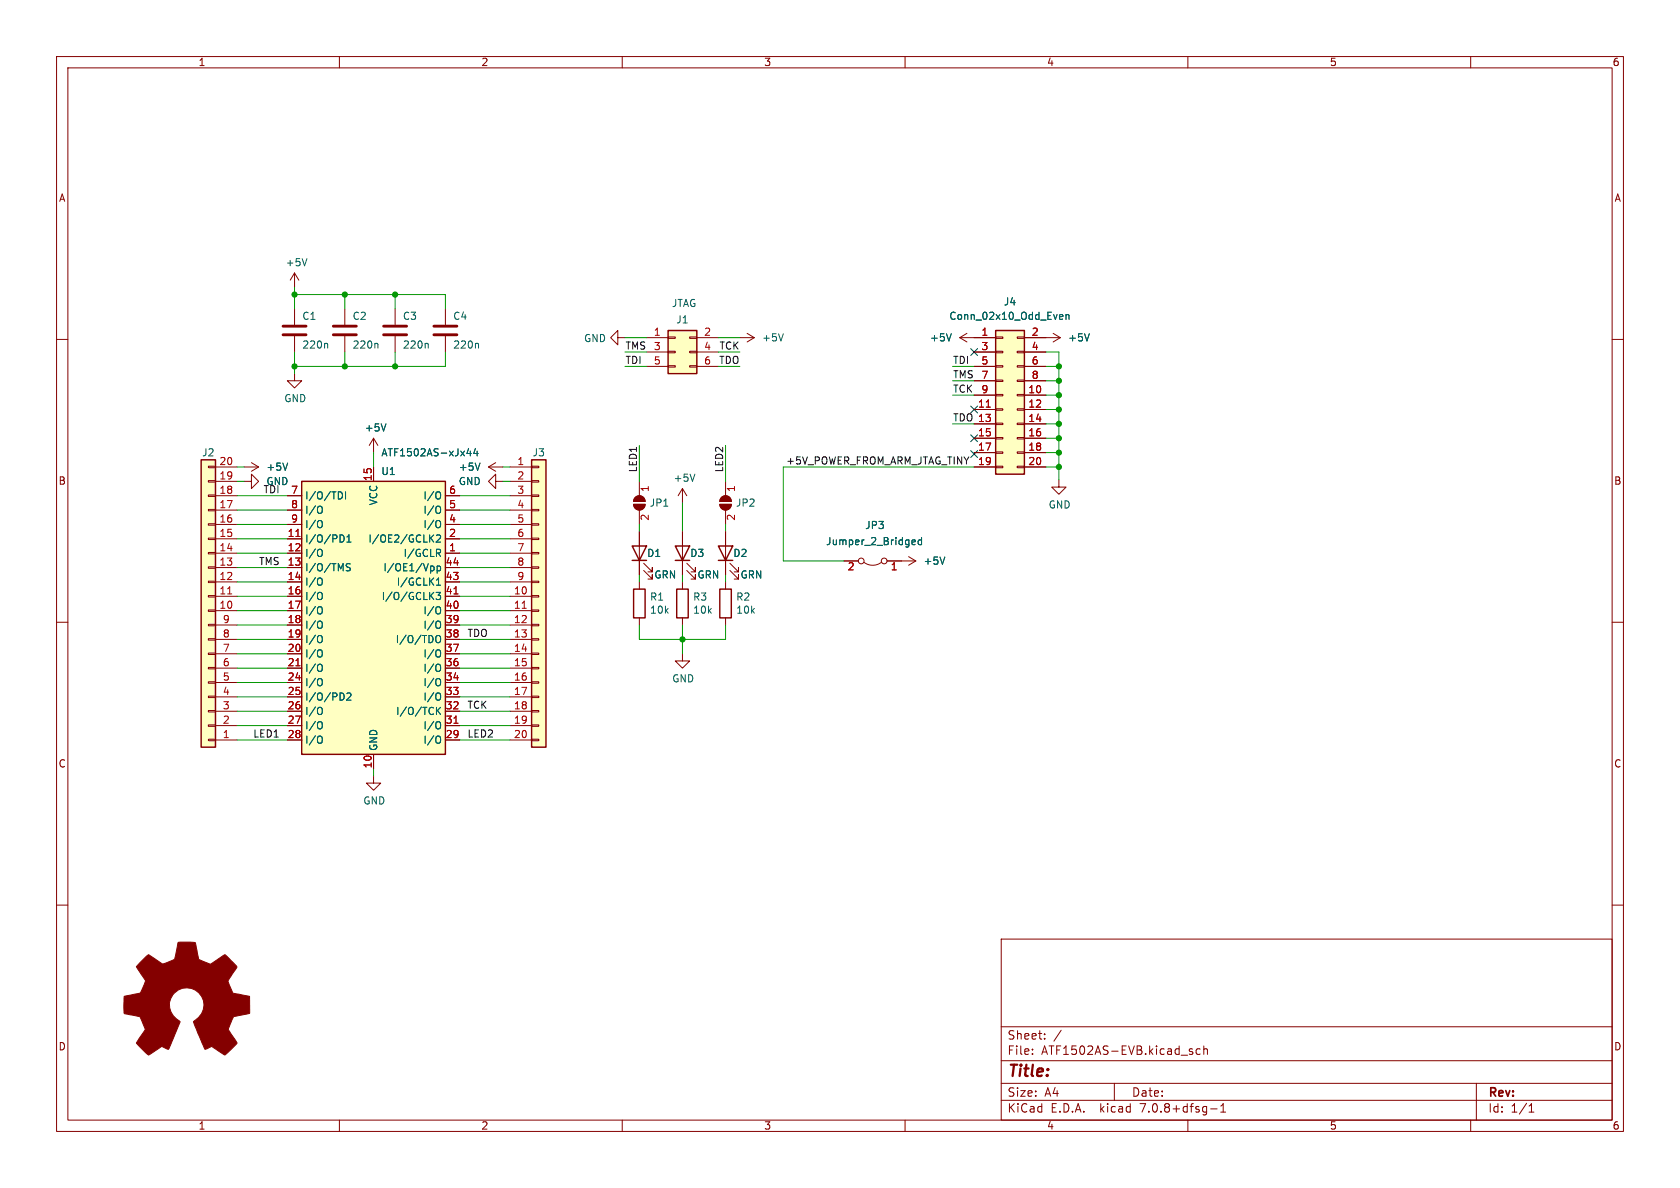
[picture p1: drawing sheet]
<svg xmlns="http://www.w3.org/2000/svg" width="297mm" height="210mm" viewBox="0 0 297 210" stroke-linecap="round" stroke-linejoin="round" font-family="sans-serif">
<g fill="none" stroke="#840000" stroke-width=".18">
<path d="M10 10h277v190h-277zM12 12h273v186h-273zM60 10v2M110 10v2M160 10v2M210 10v2M260 10v2M10 60h2M52.1 48.3v2.5M52.1 54.6v2.8M52.1 59.4v2.8M52.1 48.3l-.8 1.2"/>
<path d="M52.1 48.3l.7 1.2M61 54.6v2.8M61 59.4v2.8M69.8 54.6v2.8M69.8 59.4v2.8M78.7 54.6v2.8M78.7 59.4v2.8M109.2 59.7v-1.3l-1.3 1.3 1.3 1.3v-1.3h1.3M114.3 59.7h3.8M118.1 59.6h1.3v.2h-1.3zM121.9 59.6h1.3v.2h-1.3zM123.2 59.7h3.8"/>
<path d="M130.8 59.7h2.5M132.1 58.9l1.2 .8M133.3 59.7l-1.2 .8M169.7 59.7h6.3M169.7 59.7l1.2 .8M170.9 58.9l-1.2 .8M176 59.6h1.3v.2h-1.3zM179.8 59.6h1.3v.2h-1.3zM181.1 59.7h6.4M186.2 58.9l1.3 .8M187.5 59.7l-1.3 .8M285 60h2"/>
<path d="M52.1 66v1.3h1.2l-1.2 1.3-1.3-1.3h1.3M66 77.5v2.5M66 77.5l-.7 1.2M66 77.5l.8 1.2M114.3 62.2h3.8M114.3 64.8h3.8M118.1 64.6h1.3v.3h-1.3zM118.1 62.1h1.3v.3h-1.3zM121.9 64.6h1.3v.3h-1.3zM121.9 62.1h1.3v.3h-1.3zM123.2 62.2h3.8M123.2 64.8h3.8"/>
<path d="M172.2 62.2h3.8M172.2 64.8h3.8M172.2 69.9h3.8M172.2 72.4h3.8M172.2 74.9h3.8M172.2 77.5h3.8M172.2 67.3h3.8M176 79.9h1.3v.2h-1.3zM176 77.3h1.3v.3h-1.3zM176 74.8h1.3v.3h-1.3zM176 72.3h1.3v.2h-1.3zM176 69.7h1.3v.3h-1.3z"/>
<path d="M176 67.2h1.3v.2h-1.3zM176 64.6h1.3v.3h-1.3zM176 62.1h1.3v.3h-1.3zM179.8 79.9h1.3v.2h-1.3zM179.8 77.3h1.3v.3h-1.3zM179.8 74.8h1.3v.3h-1.3zM179.8 72.3h1.3v.2h-1.3zM179.8 69.7h1.3v.3h-1.3zM179.8 67.2h1.3v.2h-1.3zM179.8 64.6h1.3v.3h-1.3zM179.8 62.1h1.3v.3h-1.3zM181.1 62.2h3.8"/>
<path d="M181.1 64.8h3.8M181.1 69.9h3.8M181.1 72.4h3.8M181.1 74.9h3.8M181.1 77.5h3.8M181.1 67.3h3.8M36.8 82.4h1.3v.3h-1.3zM36.8 85h1.3v.2h-1.3zM36.8 87.5h1.3v.3h-1.3zM36.8 90h1.3v.3h-1.3zM36.8 92.6h1.3v.2h-1.3zM36.8 95.1h1.3v.3h-1.3z"/>
<path d="M36.8 97.7h1.3v.2h-1.3zM38.1 82.6h3.8M38.1 85.1h3.8M38.1 87.6h3.8M38.1 90.2h3.8M38.1 92.7h3.8M38.1 95.3h3.8M38.1 97.8h3.8M43.2 85.1h1.2v-1.3l1.3 1.3-1.3 1.3v-1.3M43.2 82.6h2.5M44.4 81.8l1.3 .8M45.7 82.6l-1.3 .7"/>
<path d="M50.8 87.6h2.5M50.8 90.2h2.5M50.8 92.7h2.5M50.8 95.3h2.5M50.8 97.8h2.5M66 82.6v2.5M78.7 87.6h2.6M78.7 90.2h2.6M78.7 92.7h2.6M78.7 95.3h2.6M78.7 97.8h2.6M86.4 82.6h2.5"/>
<path d="M86.4 82.6l1.2 .7M87.6 85.1v-1.3l-1.2 1.3 1.2 1.3v-1.3h1.3M87.6 81.8l-1.2 .8M90.2 82.6h3.8M90.2 85.1h3.8M90.2 87.6h3.8M90.2 90.2h3.8M90.2 92.7h3.8M90.2 95.3h3.8M90.2 97.8h3.8M94 97.7h1.2v.2h-1.2zM94 95.1h1.2v.3h-1.2z"/>
<path d="M94 92.6h1.2v.2h-1.2zM94 90h1.2v.3h-1.2zM94 87.5h1.2v.3h-1.2zM94 85h1.2v.2h-1.2zM94 82.4h1.2v.3h-1.2zM112 89.2h2a1.02 1.02 0 0 1-1 1 1.02 1.02 0 0 1-1-1zM112.3 87.9a1.02 1.02 0 0 1 1.1-.2 1.02 1.02 0 0 1 .6 .9h-2zM113 85.1v2.5M113 90.2v2.5M113 94v7.6M113.8 99.6l1.5 1.5v-.8v.8h-.7M120.6 86.4l-.7 1.2"/>
<path d="M120.6 86.4v2.5M120.6 94v7.6M120.6 86.4l.8 1.2M121.4 99.6l1.5 1.5v-.8v.8h-.7M127.3 89.2h2a1.02 1.02 0 0 1-1 1 1.02 1.02 0 0 1-1-1zM127.6 87.9a1.02 1.02 0 0 1 1.1-.2 1.02 1.02 0 0 1 .6 .9h-2zM128.3 85.1v2.5M128.3 90.2v2.5M128.3 94v7.6M129 99.6l1.6 1.5v-.8v.8h-.8M149.2 99.2h2.5M152.8 99.4a2.54 2.54 0 0 0 3 0"/>
<path d="M156.8 99.2h5.1M160.6 98.4l1.3 .8M161.9 99.2l-1.3 .7M172.2 82.6h3.8M172.2 80h3.8M176 82.4h1.3v.3h-1.3zM179.8 82.4h1.3v.3h-1.3zM181.1 82.6h3.8M181.1 80h3.8M187.2 84.8v1.3h1.3l-1.3 1.3-1.3-1.3h1.3M10 110h2M36.8 100.2h1.3v.3h-1.3z"/>
<path d="M36.8 102.7h1.3v.3h-1.3zM36.8 105.3h1.3v.2h-1.3zM36.8 107.8h1.3v.3h-1.3zM36.8 110.4h1.3v.2h-1.3zM36.8 112.9h1.3v.3h-1.3zM36.8 115.4h1.3v.3h-1.3zM36.8 118h1.3v.2h-1.3zM38.1 105.4h3.8M38.1 108h3.8M38.1 110.5h3.8M38.1 113h3.8M38.1 115.6h3.8"/>
<path d="M38.1 118.1h3.8M38.1 100.3h3.8M38.1 102.9h3.8M50.8 105.4h2.5M50.8 108h2.5M50.8 110.5h2.5M50.8 113h2.5M50.8 115.6h2.5M50.8 118.1h2.5M50.8 100.3h2.5M50.8 102.9h2.5M78.7 105.4h2.6"/>
<path d="M78.7 108h2.6M78.7 110.5h2.6M78.7 113h2.6M78.7 115.6h2.6M78.7 118.1h2.6M78.7 100.3h2.6M78.7 102.9h2.6M90.2 105.4h3.8M90.2 108h3.8M90.2 110.5h3.8M90.2 113h3.8M90.2 115.6h3.8"/>
<path d="M90.2 118.1h3.8M90.2 100.3h3.8M90.2 102.9h3.8M94 118h1.2v.2h-1.2zM94 115.4h1.2v.3h-1.2zM94 112.9h1.2v.3h-1.2zM94 110.4h1.2v.2h-1.2zM94 107.8h1.2v.3h-1.2zM94 105.3h1.2v.2h-1.2zM94 102.7h1.2v.3h-1.2zM94 100.2h1.2v.3h-1.2zM113 102.9v1.2"/>
<path d="M113 109.2v1.3M113.8 100.8l1.5 1.6v-.8v.8h-.7M120.6 115.6v1.2h1.3l-1.3 1.3-1.2-1.3h1.2M120.6 102.9v1.2M120.6 109.2v1.3M121.4 100.8l1.5 1.6v-.8v.8h-.7M128.3 102.9v1.2M128.3 109.2v1.3M129 100.8l1.6 1.6v-.8v.8h-.8M285 110h2M36.8 120.5h1.3v.3h-1.3zM36.8 123.1h1.3v.2h-1.3z"/>
<path d="M36.8 125.6h1.3v.3h-1.3zM36.8 128.1h1.3v.3h-1.3zM36.8 130.7h1.3v.2h-1.3zM38.1 120.7h3.8M38.1 123.2h3.8M38.1 125.7h3.8M38.1 128.3h3.8M38.1 130.8h3.8M50.8 120.7h2.5M50.8 123.2h2.5M50.8 125.7h2.5M50.8 128.3h2.5"/>
<path d="M50.8 130.8h2.5M66 137.2v1.2h1.3l-1.3 1.3-1.2-1.3h1.2M66 133.4v2.5M78.7 120.7h2.6M78.7 123.2h2.6M78.7 125.7h2.6M78.7 128.3h2.6M78.7 130.8h2.6M90.2 120.7h3.8M90.2 123.2h3.8M90.2 125.7h3.8M90.2 128.3h3.8"/>
<path d="M90.2 130.8h3.8M94 130.7h1.2v.2h-1.2zM94 128.1h1.2v.3h-1.2zM94 125.6h1.2v.3h-1.2zM94 123.1h1.2v.2h-1.2zM94 120.5h1.2v.3h-1.2zM10 160h2M285 160h2M177 166h108v32h-108zM60 198v2M110 198v2M160 198v2"/>
<path d="M177 194.5h108M177 191.5h108M177 187.5h108M177 181.5h108M182.5 186.3v.1M182.5 185.5v.1M184.7 183.6v.1M184.7 182.8v.1M187.6 182.1l-1.3 2M197 191.5v3M210 198v2M210.7 185.9l.2 .2-.2 .3"/>
<path d="M210.7 185.4l.1 .1M212.2 185.5l-.5-.1-.2 .3v.4l.1 .2h.6M212.8 185.5l.2-.1 .4 .1 .1 .9M212.8 184.9v1.5M214 196h1.2M215.8 196.6h.9M215.8 195.5l.4-.4v1.5M260 198v2M261 191.5v6.5M270.3 196.6h.9M270.3 195.5l.4-.4v1.5"/>
<circle cx="152.2" cy="99.2" r=".51"/>
<circle cx="156.3" cy="99.2" r=".51"/>
</g>
<g fill="#ffffc2" stroke="#ffffc2" stroke-width=".18">
<path d="M94 81.3h2.5v50.8h-2.5z"/>
<path d="M118.1 58.4h5.1v7.6h-5.1z"/>
<path d="M53.3 85.1h25.4v48.3h-25.4z"/>
<path d="M35.6 81.3h2.5v50.8h-2.5z"/>
<path d="M176 58.4h5.1v25.4h-5.1z"/>
</g>
<g fill="none" stroke="#840000" stroke-width=".25">
<path d="M118.1 58.4h5.1v7.6h-5.1zM176 58.4h5.1v25.4h-5.1zM35.6 81.3h2.5v50.8h-2.5zM53.3 85.1h25.4v48.3h-25.4zM94 81.3h2.5v50.8h-2.5zM111.8 96.5h2.5l-1.3 2.6zM111.8 99.1h2.5M119.4 96.5h2.5l-1.3 2.6zM119.4 99.1h2.5M127 96.5h2.5l-1.2 2.6zM127 99.1h2.5M112 104.1h2v5.1h-2z"/>
<path d="M119.6 104.1h2.1v5.1h-2.1zM127.3 104.1h2v5.1h-2z"/>
</g>
<path d="M174.4 72h.7M52.3 94.8h.7M40.2 105h.8M52.3 117.7h.7M80.3 105h.7M92.3 107.5h.7M80.3 127.9h.7" fill="none" stroke="#a90000" stroke-width=".18"/>
<g fill="none" stroke="#006464" stroke-width=".18">
<path d="M54.3 45.7l-.5 1.3M138.5 59l-.4 1.3M168.2 59l-.5 1.3M187.5 55.6l.3 .1 .1 .2-.6 .1M187.8 56.4l-.3 .1M188.4 55.7l.2-.1 .3 .1 .1 .8M188.4 55.6v.9M192.6 59l-.4 1.3M57.7 60.7l.2 .2v.6M66.6 60.7l.2 .2v.6M68.2 74.9l-.4 1.3M75.5 60.7l.2 .2v.6"/>
<path d="M82.8 79.3l-.3 .9h.8M83.1 79.7v.9M84.1 79.3l-.4 .9h.8M84.4 79.7v.9M84.4 60.7l.2 .2v.6M50.9 81.9l-.5 1.2M56.7 97.1l.1 .1a.81 .81 0 0 1-.1 1.2M56.7 89.5h.1a.81 .81 0 0 1-.1 1.2M56.7 92l.1 .1a.81 .81 0 0 1-.1 1.2M59.8 86.9a.64 .64 0 0 1 .7 .7 .64 .64 0 0 1-.7 .6M60.1 94.6a.64 .64 0 0 1 .7 .6 .64 .64 0 0 1-.7 .6M61.1 86.9v1.3"/>
<path d="M61.3 95.8h.8M61.3 94.9l.4-.3v1.2M61.9 99.7l-.5-.1-.2 .3 .1 .3 .6 .2v.4l-.2 .1-.5-.1M76.1 95.1l.6 .7M76.7 94.6l-.7 .7M77.2 94.7l.4-.1 .3 .3-.8 .9h.8M77.5 97.8l.4 .6M77.6 86.9l.1 .1a.81 .81 0 0 1-.1 1.2M77.6 89.5h.1a.81 .81 0 0 1-.1 1.2M77.6 92l.1 .1a.81 .81 0 0 1-.1 1.2M77.6 97.1l.3 .2-.1 .3-.2 .2M84.9 81.9l-.5 1.2"/>
<path d="M122.8 83.8l-.4 1.3M161.3 96.2h.5M161.3 95.5l.4-.1 .1 .3-.6 .2M162.9 95.5l-.3-.1-.3 .3 .1 .5h.5M162.9 95v1.3M167 98.5l-.4 1.2M56.7 102.2h.1a.81 .81 0 0 1-.1 1.2M56.7 104.7l.1 .1a.81 .81 0 0 1-.1 1.2M56.7 107.3h.1a.81 .81 0 0 1-.1 1.2M56.7 109.8l.1 .1a.81 .81 0 0 1-.1 1.2M56.7 112.3l.1 .1a.81 .81 0 0 1-.1 1.2M56.7 114.9h.1a.81 .81 0 0 1-.1 1.2"/>
<path d="M56.7 117.4l.1 .1a.81 .81 0 0 1-.1 1.2M56.7 120h.1a.81 .81 0 0 1-.1 1.2M76.1 105.3l.6 .7M76.3 100.1h.3l.1 .2v.5l-.4 .1M76.7 104.7l-.7 .7M77.1 112.5l.2-.2a.43 .43 0 0 1 .6 .5v.4a.42 .42 0 0 1-.4 .4 .42 .42 0 0 1-.5-.4zM77.1 104.7h.8l-.4 .5 .3 .1v.6l-.2 .1-.5-.1M77.2 103.4h.7M77.2 102.5l.3-.3v1.2M77.3 100.1h.3l.3 .2-.1 .5h-.5M77.3 100.1v1.2M77.6 107.3h.1a.81 .81 0 0 1-.1 1.2"/>
<path d="M77.6 109.8l.1 .1a.81 .81 0 0 1-.1 1.2M77.6 114.9h.1a.81 .81 0 0 1-.1 1.2M77.6 117.4l.1 .1a.81 .81 0 0 1-.1 1.2M77.6 120h.1a.81 .81 0 0 1-.1 1.2M56.7 125l.1 .1a.81 .81 0 0 1-.1 1.2M56.7 127.6h.1a.81 .81 0 0 1-.1 1.2M56.7 130.1l.1 .1a.81 .81 0 0 1-.1 1.2M60.6 122.6l.2 .4-.2 .7M61.3 122.6l.5-.1 .3 .4-.8 .9h.8M77.2 125v1.3M77.3 125.6l.6 .7M77.6 122.5l.1 .1a.81 .81 0 0 1-.1 1.2"/>
<path d="M77.6 127.6h.1a.81 .81 0 0 1-.1 1.2M77.6 130.1l.1 .1a.81 .81 0 0 1-.1 1.2M77.9 125l-.7 .8"/>
</g>
<path d="M50 59.2h4.1M50 57.7h4.1M58.9 59.2h4.1M58.9 57.7h4.1M67.8 59.2h4.1M67.8 57.7h4.1M76.7 59.2h4.1M76.7 57.7h4.1" fill="none" stroke="#840000" stroke-width=".51"/>
<g fill="#840000" stroke="#840000" stroke-width=".18">
<path d="M127.6 87.9a1.02 1.02 0 0 1 1.1-.2 1.02 1.02 0 0 1 .6 .9h-2z"/>
<path d="M127.3 89.2h2a1.02 1.02 0 0 1-1 1 1.02 1.02 0 0 1-1-1z"/>
<path d="M112.3 87.9a1.02 1.02 0 0 1 1.1-.2 1.02 1.02 0 0 1 .6 .9h-2z"/>
<path d="M112 89.2h2a1.02 1.02 0 0 1-1 1 1.02 1.02 0 0 1-1-1z"/>
<path d="M24.8 170.2l1.5-1.4 2.4 1.6a4.7 4.7 0 0 0 2.2-.8l.6-3h2.9a.92 .92 0 0 1 .3 1l.5 2 2 .9 2.4-1.7a.97 .97 0 0 1 .9 .6l1.4 1.5-1.5 2.4-.1 .2 .2 .6 .7 1.5 2.9 .5v3l-2.8 .6-.9 2.3 1.5 2.4-1.5 1.5a.81 .81 0 0 1-.8 .6l-2.2-1.5-1.2 .5-2-4.9a3.1 3.1 0 0 0 1.8-3.4 3.1 3.1 0 0 0-3-2.6 3.1 3.1 0 0 0-3 2.4 3.1 3.1 0 0 0 1.7 3.5l.2 .1-2.1 4.9-1.1-.5a3.5 3.5 0 0 0-1.6 1l-.8 .5-2.1-2a.93 .93 0 0 1 .4-.9l1.1-1.6-.9-2.1a3.7 3.7 0 0 0-1.9-.5l-1-.3v-2.8a.87 .87 0 0 1 1-.4l1.9-.4 .7-1.4a.82 .82 0 0 0 0-1.1l-1.4-2.1z"/>
</g>
<g fill="none" stroke="#009600" stroke-width=".18">
<path d="M52.1 52.1h26.6v2.5M52.1 50.8v3.8M61 52.1v2.5M69.8 52.1v2.5M110.5 59.7h3.8M127 59.7h3.8M52.1 62.2v3.8M61 62.2v2.6M69.8 62.2v2.6M78.7 62.2v2.6h-26.6M110.5 62.2h3.8M110.5 64.8h3.8"/>
<path d="M113 78.7v6.4M127 62.2h3.8M127 64.8h3.8M128.3 78.7v6.4M168.4 64.8h3.8M168.4 74.9h3.8M168.4 69.9h3.8M168.4 67.3h3.8M184.9 62.2h2.3v22.6M184.9 64.8h2.3M184.9 74.9h2.3M184.9 69.9h2.3"/>
<path d="M184.9 72.4h2.3M184.9 67.3h2.3M184.9 77.5h2.3M41.9 97.8h8.9M41.9 95.3h8.9M41.9 82.6h1.3M41.9 85.1h1.3M41.9 87.6h8.9M41.9 90.2h8.9M41.9 92.7h8.9M66 80v2.6M81.3 97.8h8.9"/>
<path d="M81.3 95.3h8.9M81.3 87.6h8.9M81.3 90.2h8.9M81.3 92.7h8.9M88.9 82.6h1.3M88.9 85.1h1.3M113 92.7v1.3M120.6 88.9v5.1M128.3 92.7v1.3M172.2 82.6h-33.7v16.6h10.7M184.9 82.6h2.3M184.9 80h2.3"/>
<path d="M41.9 102.9h8.9M41.9 100.3h8.9M41.9 115.6h8.9M41.9 118.1h8.9M41.9 113h8.9M41.9 108h8.9M41.9 110.5h8.9M41.9 105.4h8.9M81.3 102.9h8.9M81.3 100.3h8.9M81.3 115.6h8.9M81.3 118.1h8.9"/>
<path d="M81.3 113h8.9M81.3 108h8.9M81.3 110.5h8.9M81.3 105.4h8.9M113 110.5v2.5h15.3v-2.5M113 101.6v1.3M120.6 101.6v1.3M120.6 110.5v5.1M128.3 101.6v1.3M41.9 120.7h8.9M41.9 128.3h8.9M41.9 130.8h8.9"/>
<path d="M41.9 125.7h8.9M41.9 123.2h8.9M66 135.9v1.3M81.3 120.7h8.9M81.3 128.3h8.9M81.3 130.8h8.9M81.3 125.7h8.9M81.3 123.2h8.9"/>
</g>
<path d="M171.6 79.7l1.2 1.2M171.6 76.9l1.2 1.2M171.6 71.8l1.2 1.2M171.6 61.6l1.2 1.2M172.8 79.7l-1.2 1.2M172.8 76.9l-1.2 1.2M172.8 71.8l-1.2 1.2M172.8 61.6l-1.2 1.2" fill="none" stroke="#000084" stroke-width=".18"/>
<g fill="#009600" stroke="#009600" stroke-width=".18">
<circle cx="187.2" cy="67.3" r=".46"/>
<circle cx="187.2" cy="69.9" r=".46"/>
<circle cx="187.2" cy="82.6" r=".46"/>
<circle cx="187.2" cy="80" r=".46"/>
<circle cx="187.2" cy="77.5" r=".46"/>
<circle cx="187.2" cy="64.8" r=".46"/>
<circle cx="187.2" cy="74.9" r=".46"/>
<circle cx="187.2" cy="72.4" r=".46"/>
<circle cx="61" cy="52.1" r=".46"/>
<circle cx="52.1" cy="52.1" r=".46"/>
<circle cx="69.8" cy="52.1" r=".46"/>
<circle cx="69.8" cy="64.8" r=".46"/>
<circle cx="61" cy="64.8" r=".46"/>
<circle cx="52.1" cy="64.8" r=".46"/>
<circle cx="120.6" cy="113" r=".46"/>
</g>
<text font-size="2.8" fill="#840000" x="178" y="190.9">Title:</text>
<g font-size="2.1" fill="#840000">
<text x="178" y="184">Sheet:</text>
<text x="178" y="186.7">File:</text>
<text x="184.1" y="186.7">ATF1502AS-EVB.kicad_sch</text>
<text x="178" y="196.9">KiCad</text>
<text x="178" y="194.1">Size:</text>
<text x="184.7" y="194.1">A4</text>
<text x="185.7" y="196.9">E.D.A.</text>
<text x="194.6" y="196.9">kicad</text>
<text x="200" y="194.1">Date:</text>
<text x="201.8" y="196.9">7.0.8+dfsg-1</text>
<text x="263" y="194.3">Rev:</text>
<text x="263" y="196.9">Id:</text>
<text x="267.1" y="196.9">1/1</text>
</g>
<g font-size="1.8" fill="#840000">
<text x="35" y="11.9">1</text>
<text x="85" y="11.9">2</text>
<text x="135" y="11.9">3</text>
<text x="185" y="11.9">4</text>
<text x="235" y="11.9">5</text>
<text x="285" y="11.9">6</text>
<text x="10.3" y="35.9">A</text>
<text x="285.3" y="35.9">A</text>
<text x="10.3" y="85.9">B</text>
<text x="285.3" y="85.9">B</text>
<text x="10.3" y="135.9">C</text>
<text x="285.3" y="135.9">C</text>
<text x="10.3" y="185.9">D</text>
<text x="285.3" y="185.9">D</text>
<text x="35" y="199.9">1</text>
<text x="85" y="199.9">2</text>
<text x="135" y="199.9">3</text>
<text x="185" y="199.9">4</text>
<text x="235" y="199.9">5</text>
<text x="285" y="199.9">6</text>
</g>
<g font-size="1.8" fill="#006464">
<text x="50.4" y="47.3">+5V</text>
<text x="53.3" y="56.7">C1</text>
<text x="62.2" y="56.7">C2</text>
<text x="71.1" y="56.7">C3</text>
<text x="80" y="56.7">C4</text>
<text x="119.5" y="57.4">J1</text>
<text x="167.7" y="56.7">Conn_02x10_Odd_Even</text>
<text x="177.4" y="54.2">J4</text>
<text x="53.3" y="61.8">220n</text>
<text x="62.2" y="61.8">220n</text>
<text x="71.1" y="61.8">220n</text>
<text x="80" y="61.8">220n</text>
<text x="103.2" y="60.7">GND</text>
<text x="134.6" y="60.6">+5V</text>
<text x="164.3" y="60.6">+5V</text>
<text x="188.7" y="60.6">+5V</text>
<text x="50.2" y="71.3">GND</text>
<text x="64.4" y="76.5">+5V</text>
<text x="35.6" y="80.9">J2</text>
<text x="47" y="83.4">+5V</text>
<text x="67.3" y="80.9">ATF1502AS-xJx44</text>
<text x="81" y="83.4">+5V</text>
<text x="94.1" y="80.9">J3</text>
<text x="46.5" y="87.3">TDI</text>
<text x="47" y="86">GND</text>
<text x="53.8" y="88.5">I/O/TDI</text>
<text x="66.9" y="89.4" transform="rotate(-90 66.9 89.4)">VCC</text>
<text x="67.3" y="84.2">U1</text>
<text x="74.8" y="88.5">I/O</text>
<text x="81" y="86">GND</text>
<text x="114.8" y="89.8">JP1</text>
<text x="119" y="85.4">+5V</text>
<text x="130" y="89.8">JP2</text>
<text x="53.8" y="91">I/O</text>
<text x="53.8" y="93.6">I/O</text>
<text x="74.8" y="93.6">I/O</text>
<text x="74.8" y="91">I/O</text>
<text x="152.9" y="93.7">JP3</text>
<text x="185.3" y="90.1">GND</text>
<text x="53.8" y="96.1">I/O/PD1</text>
<text x="53.8" y="98.7">I/O</text>
<text x="53.8" y="101.2">I/O/TMS</text>
<text x="65" y="96.1">I/OE2/GCLK2</text>
<text x="67.7" y="101.2">I/OE1/Vpp</text>
<text x="71.3" y="98.7">I/GCLR</text>
<text x="114.3" y="98.7">D1</text>
<text x="121.9" y="98.7">D3</text>
<text x="129.5" y="98.7">D2</text>
<text x="145.9" y="96.6">Jumper_2_Bridged</text>
<text x="163.2" y="100">+5V</text>
<text x="53.8" y="103.7">I/O</text>
<text x="53.8" y="106.3">I/O</text>
<text x="67.4" y="106.3">I/O/GCLK3</text>
<text x="70" y="103.7">I/GCLK1</text>
<text x="114.8" y="106.4">R1</text>
<text x="115.6" y="102.5">GRN</text>
<text x="122.4" y="106.4">R3</text>
<text x="123.2" y="102.5">GRN</text>
<text x="130.1" y="106.4">R2</text>
<text x="130.8" y="102.5">GRN</text>
<text x="53.8" y="108.8">I/O</text>
<text x="53.8" y="111.4">I/O</text>
<text x="53.8" y="113.9">I/O</text>
<text x="69.9" y="113.9">I/O/TDO</text>
<text x="74.8" y="111.4">I/O</text>
<text x="74.8" y="108.8">I/O</text>
<text x="114.8" y="108.7">10k</text>
<text x="122.4" y="108.7">10k</text>
<text x="130.1" y="108.7">10k</text>
<text x="53.8" y="116.4">I/O</text>
<text x="53.8" y="119">I/O</text>
<text x="74.8" y="119">I/O</text>
<text x="74.8" y="116.4">I/O</text>
<text x="53.8" y="121.5">I/O</text>
<text x="53.8" y="124.1">I/O/PD2</text>
<text x="74.8" y="124.1">I/O</text>
<text x="74.8" y="121.5">I/O</text>
<text x="118.7" y="120.8">GND</text>
<text x="53.8" y="126.6">I/O</text>
<text x="53.8" y="129.1">I/O</text>
<text x="53.8" y="131.7">I/O</text>
<text x="69.9" y="126.6">I/O/TCK</text>
<text x="74.8" y="131.7">I/O</text>
<text x="74.8" y="129.1">I/O</text>
<text x="66.9" y="132.8" transform="rotate(-90 66.9 132.8)">GND</text>
<text x="64.1" y="142.4">GND</text>
</g>
<g font-size="1.8" fill="#a90000">
<text x="115.5" y="59.4">1</text>
<text x="124.4" y="59.4">2</text>
<text x="173.4" y="59.4">1</text>
<text x="182.3" y="59.4">2</text>
<text x="115.5" y="62">3</text>
<text x="115.5" y="64.5">5</text>
<text x="124.4" y="62">4</text>
<text x="124.4" y="64.5">6</text>
<text x="173.4" y="62">3</text>
<text x="173.4" y="64.5">5</text>
<text x="182.3" y="62">4</text>
<text x="182.3" y="64.5">6</text>
<text x="173.4" y="67.1">7</text>
<text x="173.4" y="69.6">9</text>
<text x="181.7" y="69.6">10</text>
<text x="182.3" y="67.1">8</text>
<text x="172.8" y="72.1">11</text>
<text x="172.8" y="77.2">15</text>
<text x="172.8" y="74.7">13</text>
<text x="181.7" y="72.1">12</text>
<text x="181.7" y="74.7">14</text>
<text x="181.7" y="77.2">16</text>
<text x="38.7" y="82.3">20</text>
<text x="91.4" y="82.3">1</text>
<text x="172.8" y="79.8">17</text>
<text x="172.8" y="82.3">19</text>
<text x="181.7" y="79.8">18</text>
<text x="181.7" y="82.3">20</text>
<text x="38.7" y="89.9">17</text>
<text x="38.7" y="87.4">18</text>
<text x="38.7" y="84.8">19</text>
<text x="51.4" y="87.4">7</text>
<text x="51.4" y="89.9">8</text>
<text x="65.8" y="85.1" transform="rotate(-90 65.8 85.1)">15</text>
<text x="79.3" y="89.9">5</text>
<text x="79.3" y="87.4">6</text>
<text x="91.4" y="84.8">2</text>
<text x="91.4" y="87.4">3</text>
<text x="91.4" y="89.9">4</text>
<text x="115" y="87.1" transform="rotate(-90 115 87.1)">1</text>
<text x="130.3" y="87.1" transform="rotate(-90 130.3 87.1)">1</text>
<text x="38.7" y="95">15</text>
<text x="38.7" y="92.5">16</text>
<text x="50.8" y="95">11</text>
<text x="51.4" y="92.5">9</text>
<text x="79.3" y="95">2</text>
<text x="79.3" y="92.5">4</text>
<text x="91.4" y="92.5">5</text>
<text x="91.4" y="95">6</text>
<text x="115" y="92.1" transform="rotate(-90 115 92.1)">2</text>
<text x="130.3" y="92.1" transform="rotate(-90 130.3 92.1)">2</text>
<text x="38.7" y="100.1">13</text>
<text x="38.7" y="97.5">14</text>
<text x="50.8" y="97.5">12</text>
<text x="50.8" y="100.1">13</text>
<text x="78.7" y="100.1">44</text>
<text x="79.3" y="97.5">1</text>
<text x="91.4" y="97.5">7</text>
<text x="91.4" y="100.1">8</text>
<text x="149.8" y="101.1">2</text>
<text x="157.4" y="101.1">1</text>
<text x="38.7" y="107.7">10</text>
<text x="38.7" y="105.2">11</text>
<text x="38.7" y="102.6">12</text>
<text x="50.8" y="102.6">14</text>
<text x="50.8" y="105.2">16</text>
<text x="50.8" y="107.7">17</text>
<text x="78.7" y="107.7">40</text>
<text x="78.7" y="105.2">41</text>
<text x="78.7" y="102.6">43</text>
<text x="90.8" y="105.2">10</text>
<text x="90.8" y="107.7">11</text>
<text x="91.4" y="102.6">9</text>
<text x="39.3" y="112.8">8</text>
<text x="39.3" y="110.2">9</text>
<text x="50.8" y="110.2">18</text>
<text x="50.8" y="112.8">19</text>
<text x="78.7" y="112.8">38</text>
<text x="78.7" y="110.2">39</text>
<text x="90.8" y="110.2">12</text>
<text x="90.8" y="112.8">13</text>
<text x="39.3" y="117.9">6</text>
<text x="39.3" y="115.3">7</text>
<text x="50.8" y="115.3">20</text>
<text x="50.8" y="117.9">21</text>
<text x="78.7" y="117.9">36</text>
<text x="78.7" y="115.3">37</text>
<text x="90.8" y="115.3">14</text>
<text x="90.8" y="117.9">15</text>
<text x="39.3" y="125.5">3</text>
<text x="39.3" y="122.9">4</text>
<text x="39.3" y="120.4">5</text>
<text x="50.8" y="120.4">24</text>
<text x="50.8" y="122.9">25</text>
<text x="50.8" y="125.5">26</text>
<text x="78.7" y="125.5">32</text>
<text x="78.7" y="122.9">33</text>
<text x="78.7" y="120.4">34</text>
<text x="90.8" y="120.4">16</text>
<text x="90.8" y="122.9">17</text>
<text x="90.8" y="125.5">18</text>
<text x="39.3" y="130.6">1</text>
<text x="39.3" y="128">2</text>
<text x="50.8" y="128">27</text>
<text x="50.8" y="130.6">28</text>
<text x="78.7" y="130.6">29</text>
<text x="78.7" y="128">31</text>
<text x="90.8" y="128">19</text>
<text x="90.8" y="130.6">20</text>
<text x="65.8" y="135.9" transform="rotate(-90 65.8 135.9)">10</text>
</g>
<text font-size="1.8" fill="#0000c2" x="118.7" y="54.4">JTAG</text>
<g font-size="1.8" fill="#0f0f0f">
<text x="110.5" y="64.4">TDI</text>
<text x="110.5" y="61.9">TMS</text>
<text x="127" y="64.4">TDO</text>
<text x="127.1" y="61.9">TCK</text>
<text x="168.4" y="64.4">TDI</text>
<text x="168.4" y="67">TMS</text>
<text x="168.4" y="69.5">TCK</text>
<text x="168.4" y="74.6">TDO 13</text>
<text x="112.7" y="83.6" transform="rotate(-90 112.7 83.6)">LED1</text>
<text x="127.9" y="83.6" transform="rotate(-90 127.9 83.6)">LED2</text>
<text x="138.9" y="82.2">+5V_POWER_FROM_ARM_JTAG_TINY</text>
<text x="45.7" y="100">TMS</text>
<text x="82.5" y="112.7">TDO</text>
<text x="82.5" y="125.4">TCK</text>
<text x="44.7" y="130.5">LED1</text>
<text x="82.5" y="130.5">LED2</text>
</g>
</svg>
